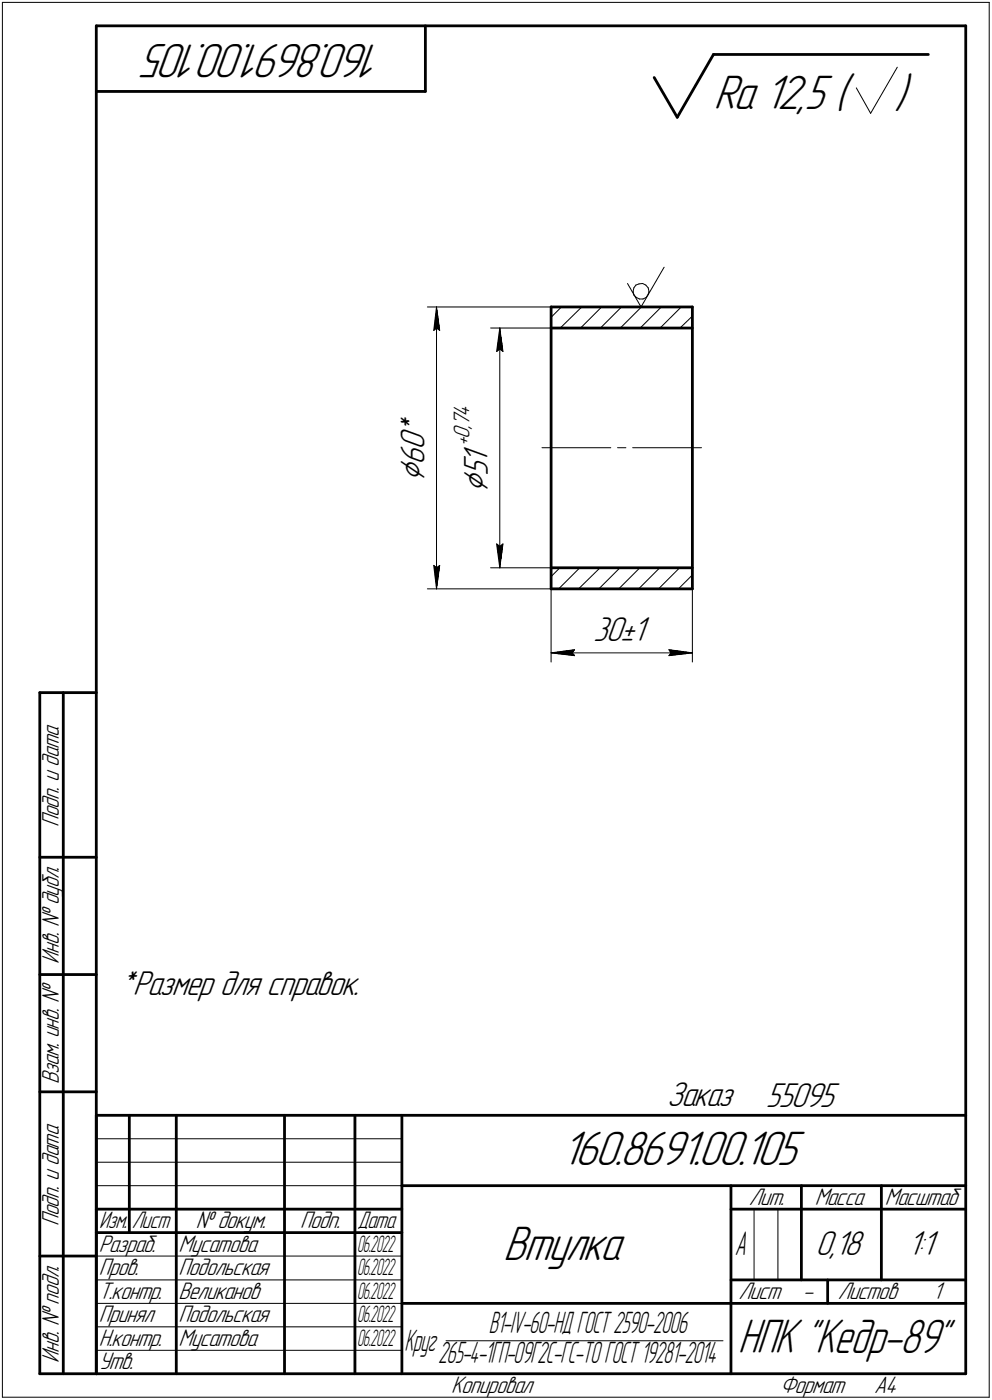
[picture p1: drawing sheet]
<svg xmlns="http://www.w3.org/2000/svg" width="211mm" height="298mm" viewBox="0 0 211 298" stroke-linecap="round" stroke-linejoin="round" font-family="sans-serif">
<g fill="none" stroke="#000" stroke-width=".59">
<path d="M20.5 5.5v287zM20.5 5.5h185zM20.5 19.5h70zM90.5 5.5v14zM139.2 16.5l4.9 8.5zM151.8 11.6l-7.7 13.4zM151.8 11.6h45.7zM205.5 5.5v287zM117.3 65.4v60zM117.3 65.4h30zM117.3 69.8h30zM147.3 65.4v60z"/>
<path d="M117.3 125.4h30zM117.3 120.9h30zM8.5 147.5v145zM8.5 147.5h12zM13.5 147.5v145zM8.5 182.5h12zM8.5 207.5h12zM8.5 232.5h12zM20.5 237.5h185zM20.5 237.5v55zM27.5 237.5v25zM37.5 237.5v55z"/>
<path d="M60.5 237.5v55zM75.5 237.5v55zM85.5 237.5v55zM20.5 257.5h65zM85.5 252.5h120zM155.5 252.5v40zM155.5 257.5h15zM170.5 252.5v20zM170.5 257.5h35zM187.5 252.5v20zM8.5 267.5h12zM20.5 262.5h65z"/>
<path d="M85.5 277.5h70zM155.5 277.5h50zM155.5 272.5h50zM176.1 272.5v5zM8.5 292.5h12zM20.5 292.5h185z"/>
</g>
<g fill="none" stroke="#000" stroke-width=".21">
<path d="M.5 .5v297zM.5 .5h210zM182.2 18.7l3.1 5.4zM190.9 14.3l-5.6 9.8zM210.5 .5v297zM141.3 56.9l-4.9 8.5zM90.9 65.4h26.4zM92.3 70.4l.6-.6zM92.9 65.4l.7 5zM92.9 69.8l.7 .6zM92.9 65.4l-.6 5zM92.9 65.4v60z"/>
<path d="M104.4 69.8h12.9zM105.7 74.8l.6-.5zM106.3 69.8l.7 5zM106.3 74.3l.7 .5zM106.3 69.8l-.6 5zM106.3 69.8v51.1zM117.3 67.6l2.2-2.2zM119.2 69.8l4.6-4.4zM123.5 69.8l4.5-4.4zM127.8 69.8l4.4-4.4zM132 69.8l4.5-4.4zM133.5 60.4l2.9 5z"/>
<path d="M134.7 62.1l.2 .7zM134.9 61.3l-.2 .8zM134.9 62.8l.5 .5zM135.3 60.7l.7-.2zM135.3 60.7l-.4 .6zM135.4 63.3l.7 .4zM136 60.5l.7-.1zM136.1 63.7h.7zM136.2 69.8l4.5-4.4zM136.7 60.4l.7 .3zM136.8 63.7l.7-.4zM137.4 60.7l.5 .6z"/>
<path d="M137.9 61.3l.2 .8zM137.9 62.7l-.4 .6zM138.1 62.1l-.2 .6zM144.7 69.8l2.6-2.5zM144.9 65.4l-4.4 4.4zM115.3 95.3h14.7zM131.4 95.3h1.8zM134.6 95.3h14.7zM105.7 115.8l.6 5.1zM105.7 115.8l.6 .5zM106.3 116.3l.7-.5zM107 115.8l-.7 5.1z"/>
<path d="M90.9 125.4h26.4zM92.3 120.4l.6 5zM92.3 120.4l.6 .5zM92.9 120.9l.7-.5zM93.6 120.4l-.7 5zM104.4 120.9h12.9zM117.3 122.8l1.8-1.9zM117.3 139l5-.7zM117.3 139l5 .6zM117.3 139h30zM117.3 125.4v15.6zM118.9 125.4l4.5-4.5z"/>
<path d="M121.8 139l.5 .6zM122.3 138.3l-.5 .7zM123.1 125.4l4.6-4.5zM127.4 125.4l4.5-4.5zM131.7 125.4l4.4-4.5zM135.9 125.4l4.5-4.5zM140.1 125.4l4.5-4.5zM142.3 139.6l5-.6zM142.3 138.3l.4 .7zM142.3 138.3l5 .7zM142.7 139l-.4 .6zM144.4 125.4l2.9-3z"/>
<path d="M147.3 120.9v20.1zM20.5 247.5h65zM20.5 252.5h65zM20.5 242.5h65zM160.4 257.5v15zM165.5 257.5v15zM20.5 267.5h65zM20.5 272.5h65zM20.5 277.5h65zM.5 297.5h210zM20.5 282.5h65zM20.5 287.5h65z"/>
<path d="M94.9 285.5h58.9z"/>
</g>
<g fill="#000" stroke="#000" stroke-width=".21">
<path d="M92.7 66.8h.2zM92.7 66.9h.2zM92.7 67h.2zM92.7 67.1h.2zM92.7 67.1h.2zM92.7 67.2h.2zM92.7 67.3h.2zM92.7 67.4h.2zM92.7 67.5h.2zM92.6 67.6h.3zM92.6 67.6h.3zM92.6 67.7h.3zM92.6 67.8h.3zM92.6 67.9h.3zM92.6 68h.3zM92.6 68.1h.3zM92.6 68.2h.3zM92.5 68.2h.4zM92.5 68.3h.4zM92.5 68.4h.4zM92.5 68.5h.4zM92.5 68.6h.4zM92.5 68.7h.4zM92.5 68.7h.4zM92.5 68.8h.4zM92.5 68.9h.4zM92.5 69h.4zM92.5 69.1h.4zM92.5 69.2h.4zM92.5 69.3h.4zM92.5 69.3h.4zM92.5 69.4h.4zM92.5 69.5h.4zM92.5 69.6h.4zM92.4 69.7h.5zM92.4 69.8h.5zM92.4 69.8h.5zM92.4 69.9h.4zM92.4 70h.3zM92.4 70.1h.2zM92.4 70.2h.1z"/>
<path d="M92.9 66h.1zM92.9 66.1h.1zM92.9 66.2h.1zM92.9 66.3h.1zM92.9 66.4h.1zM92.9 66.5h.1zM92.9 66.5h.1zM92.9 66.6h.2zM92.9 66.7h.2zM92.9 66.8h.2zM92.9 66.9h.2zM92.9 67h.2zM92.9 67.1h.2zM92.9 67.1h.2zM92.9 67.2h.2zM92.9 67.3h.3zM92.9 67.4h.3zM92.9 67.5h.3zM92.9 67.6h.3zM92.9 67.6h.3zM92.9 67.7h.3zM92.9 67.8h.3zM92.9 67.9h.4zM92.9 68h.4zM92.9 68.1h.4zM92.9 68.2h.4zM92.9 68.2h.4zM92.9 68.3h.4zM92.9 68.4h.4zM92.9 68.5h.5zM92.9 68.6h.5zM92.9 68.7h.5zM92.9 68.7h.5zM92.9 68.8h.5zM92.9 68.9h.5zM92.9 69h.5zM92.9 69.1h.5zM92.9 69.2h.6zM92.9 69.3h.6zM92.9 69.3h.6zM92.9 69.4h.6zM92.9 69.5h.6zM92.9 69.6h.6zM92.9 69.7h.6zM92.9 69.8h.7zM92.9 69.8h.7zM93 69.9h.6zM93.1 70h.5zM93.2 70.1h.4zM93.4 70.2h.2z"/>
<path d="M106.2 71.1h.1zM106.2 71.2h.1zM106.2 71.3h.1zM106.2 71.4h.1zM106.2 71.5h.1zM106.2 71.5h.1zM106.2 71.6h.1zM106.2 71.7h.1zM106.1 71.8h.2zM106.1 71.9h.2zM106.1 72h.2zM106.1 72.1h.2zM106.1 72.1h.2zM106.1 72.2h.2zM106.1 72.3h.2zM106 72.4h.3zM106 72.5h.3zM106 72.6h.3zM106 72.6h.3zM106 72.7h.3zM106 72.8h.3zM106 72.9h.3zM105.9 73h.4zM105.9 73.1h.4zM105.9 73.2h.4zM105.9 73.2h.4zM105.9 73.3h.4zM105.9 73.4h.4zM105.9 73.5h.4zM105.9 73.6h.4zM105.8 73.7h.5zM105.8 73.7h.5zM105.8 73.8h.5zM105.8 73.9h.5zM105.8 74h.5zM105.8 74.1h.5zM105.8 74.2h.5zM105.7 74.3h.6zM105.7 74.3h.6zM105.7 74.4h.6zM105.7 74.5h.5zM105.7 74.6h.3zM105.7 74.7h.2z"/>
<path d="M106.3 70.5h.2zM106.3 70.6h.2zM106.3 70.7h.2zM106.3 70.8h.2zM106.3 70.9h.2zM106.3 71h.2zM106.3 71h.2zM106.3 71.1h.3zM106.3 71.2h.3zM106.3 71.3h.3zM106.3 71.4h.3zM106.3 71.5h.3zM106.3 71.5h.3zM106.3 71.6h.3zM106.3 71.7h.3zM106.3 71.8h.4zM106.3 71.9h.4zM106.3 72h.4zM106.3 72.1h.4zM106.3 72.1h.4zM106.3 72.2h.4zM106.3 72.3h.4zM106.3 72.4h.5zM106.3 72.5h.5zM106.3 72.6h.5zM106.3 72.6h.5zM106.3 72.7h.5zM106.3 72.8h.5zM106.3 72.9h.5zM106.3 73h.5zM106.3 73.1h.5zM106.3 73.2h.5zM106.3 73.2h.5zM106.3 73.3h.5zM106.3 73.4h.5zM106.3 73.5h.5zM106.3 73.6h.5zM106.3 73.7h.6zM106.3 73.7h.6zM106.3 73.8h.6zM106.3 73.9h.6zM106.3 74h.6zM106.3 74.1h.6zM106.3 74.2h.6zM106.3 74.3h.7zM106.3 74.3h.7zM106.5 74.4h.5zM106.6 74.5h.4zM106.7 74.6h.3zM106.8 74.7h.2z"/>
<path d="M105.7 116h.2zM105.7 116.1h.3zM105.7 116.2h.5zM105.7 116.2h.6zM105.7 116.3h.6zM105.7 116.4h.6zM105.8 116.5h.5zM105.8 116.6h.5zM105.8 116.7h.5zM105.8 116.8h.5zM105.8 116.8h.5zM105.8 116.9h.5zM105.8 117h.5zM105.8 117.1h.5zM105.9 117.2h.4zM105.9 117.3h.4zM105.9 117.3h.4zM105.9 117.4h.4zM105.9 117.5h.4zM105.9 117.6h.4zM105.9 117.7h.4zM106 117.8h.3zM106 117.9h.3zM106 117.9h.3zM106 118h.3zM106 118.1h.3zM106 118.2h.3zM106 118.3h.3zM106 118.4h.3zM106.1 118.4h.2zM106.1 118.5h.2zM106.1 118.6h.2zM106.1 118.7h.2zM106.1 118.8h.2zM106.1 118.9h.2zM106.1 119h.2zM106.2 119h.1zM106.2 119.1h.1zM106.2 119.2h.1zM106.2 119.3h.1zM106.2 119.4h.1zM106.2 119.5h.1zM106.2 119.5h.1zM106.2 119.6h.1z"/>
<path d="M106.8 116h.2zM106.7 116.1h.3zM106.6 116.2h.4zM106.5 116.2h.5zM106.3 116.3h.7zM106.3 116.4h.7zM106.3 116.5h.6zM106.3 116.6h.6zM106.3 116.7h.6zM106.3 116.8h.6zM106.3 116.8h.6zM106.3 116.9h.6zM106.3 117h.6zM106.3 117.1h.5zM106.3 117.2h.5zM106.3 117.3h.5zM106.3 117.3h.5zM106.3 117.4h.5zM106.3 117.5h.5zM106.3 117.6h.5zM106.3 117.7h.5zM106.3 117.8h.5zM106.3 117.9h.5zM106.3 117.9h.5zM106.3 118h.5zM106.3 118.1h.5zM106.3 118.2h.5zM106.3 118.3h.5zM106.3 118.4h.4zM106.3 118.4h.4zM106.3 118.5h.4zM106.3 118.6h.4zM106.3 118.7h.4zM106.3 118.8h.4zM106.3 118.9h.4zM106.3 119h.4zM106.3 119h.3zM106.3 119.1h.3zM106.3 119.2h.3zM106.3 119.3h.3zM106.3 119.4h.3zM106.3 119.5h.3zM106.3 119.5h.3zM106.3 119.6h.2zM106.3 119.7h.2zM106.3 119.8h.2zM106.3 119.9h.2zM106.3 120h.2zM106.3 120.1h.2zM106.3 120.1h.2zM106.3 120.2h.2z"/>
<path d="M92.4 120.6h.1zM92.4 120.6h.2zM92.4 120.7h.3zM92.4 120.8h.4zM92.4 120.9h.5zM92.4 121h.5zM92.4 121.1h.5zM92.5 121.2h.4zM92.5 121.2h.4zM92.5 121.3h.4zM92.5 121.4h.4zM92.5 121.5h.4zM92.5 121.6h.4zM92.5 121.7h.4zM92.5 121.8h.4zM92.5 121.8h.4zM92.5 121.9h.4zM92.5 122h.4zM92.5 122.1h.4zM92.5 122.2h.4zM92.5 122.3h.4zM92.5 122.3h.4zM92.5 122.4h.4zM92.5 122.5h.4zM92.6 122.6h.3zM92.6 122.7h.3zM92.6 122.8h.3zM92.6 122.9h.3zM92.6 122.9h.3zM92.6 123h.3zM92.6 123.1h.3zM92.6 123.2h.3zM92.7 123.3h.2zM92.7 123.4h.2zM92.7 123.4h.2zM92.7 123.5h.2zM92.7 123.6h.2zM92.7 123.7h.2zM92.7 123.8h.2zM92.7 123.9h.2zM92.7 124h.2z"/>
<path d="M93.4 120.6h.2zM93.2 120.6h.4zM93.1 120.7h.5zM93 120.8h.6zM92.9 120.9h.7zM92.9 121h.7zM92.9 121.1h.6zM92.9 121.2h.6zM92.9 121.2h.6zM92.9 121.3h.6zM92.9 121.4h.6zM92.9 121.5h.6zM92.9 121.6h.6zM92.9 121.7h.5zM92.9 121.8h.5zM92.9 121.8h.5zM92.9 121.9h.5zM92.9 122h.5zM92.9 122.1h.5zM92.9 122.2h.5zM92.9 122.3h.5zM92.9 122.3h.4zM92.9 122.4h.4zM92.9 122.5h.4zM92.9 122.6h.4zM92.9 122.7h.4zM92.9 122.8h.4zM92.9 122.9h.4zM92.9 122.9h.3zM92.9 123h.3zM92.9 123.1h.3zM92.9 123.2h.3zM92.9 123.3h.3zM92.9 123.4h.3zM92.9 123.4h.3zM92.9 123.5h.2zM92.9 123.6h.2zM92.9 123.7h.2zM92.9 123.8h.2zM92.9 123.9h.2zM92.9 124h.2zM92.9 124h.2zM92.9 124.1h.2zM92.9 124.2h.1zM92.9 124.3h.1zM92.9 124.4h.1zM92.9 124.5h.1zM92.9 124.5h.1zM92.9 124.6h.1zM92.9 124.7h.1z"/>
<path d="M117.3 139h4.5zM118 139.1h3.8zM118.7 139.2h3.2zM119.5 139.3h2.5zM120.1 139.4h2zM120.9 139.4h1.3zM121.6 139.5h.7z"/>
<path d="M121.7 138.4h.6zM121.1 138.5h1.1zM120.4 138.6h1.7zM119.8 138.7h2.2zM119.2 138.8h2.8zM118.5 138.9h3.4zM117.9 138.9h3.9z"/>
<path d="M142.4 138.4h.6zM142.5 138.5h1.1zM142.5 138.6h1.8zM142.6 138.7h2.3zM142.7 138.8h2.8zM142.7 138.9h3.4zM142.7 138.9h4z"/>
<path d="M142.7 139h4.6zM142.7 139.1h3.9zM142.7 139.2h3.3zM142.6 139.3h2.6zM142.6 139.4h1.9zM142.5 139.4h1.3zM142.4 139.5h.7z"/>
</g>
<g font-size="10.9">
<text x="81.5" y="9.4" transform="rotate(-180 81.5 9.4)">160.8691.00.105</text>
<text x="151.8" y="23.2">Ra 12,5 (</text>
<text x="190.3" y="23.2">)</text>
<text x="119.5" y="248.1">160.8691.00.105</text>
<text x="107.1" y="268.4">Втулка</text>
</g>
<text font-size="10.8" x="157" y="288.1">НПК &quot;Кедр-89&quot;</text>
<g font-size="8.5">
<text x="90.3" y="102.5" transform="rotate(-90 90.3 102.5)">Ç60*</text>
<text x="103.8" y="105" transform="rotate(-90 103.8 105)">Ç51</text>
</g>
<g font-size="7.8">
<text x="126.2" y="136.5">30±1</text>
<text x="25.2" y="211.8">*Размер для справок.</text>
<text x="141.9" y="235.6">Заказ</text>
<text x="163" y="235.7">55095</text>
<text x="173.5" y="267.2">0,18</text>
<text x="193.1" y="267.2">1:1</text>
</g>
<text font-size="7.5" x="156.3" y="267.2">А</text>
<g font-size="6.8">
<text x="86.1" y="287.7">Круг</text>
<text x="104" y="283.9">В1-IV-60-НДГОСТ2590-2006</text>
<text x="93.2" y="290.2">265-4-1ГП-09Г2С-ГС-ТОГОСТ19281-2014</text>
</g>
<g font-size="5.4">
<text x="12.6" y="176.1" transform="rotate(-90 12.6 176.1)">Подп. и дата</text>
<text x="12.6" y="205.2" transform="rotate(-90 12.6 205.2)">Инв. № дубл.</text>
<text x="12.6" y="230.9" transform="rotate(-90 12.6 230.9)">Взам. инв. №</text>
<text x="159.3" y="256.6">Лит.</text>
<text x="173.4" y="256.6">Масса</text>
<text x="188.3" y="256.6">Масштаб</text>
<text x="12.6" y="261.1" transform="rotate(-90 12.6 261.1)">Подп. и дата</text>
<text x="41.6" y="261.6">№ докум.</text>
<text x="63.9" y="261.6">Подп.</text>
<text x="21" y="266.6">Разраб.</text>
<text x="38" y="266.6">Мусатова</text>
<text x="21" y="271.6">Пров.</text>
<text x="38" y="271.6">Подольская</text>
<text x="21" y="281.6">Принял</text>
<text x="21" y="276.6">Т.контр.</text>
<text x="38" y="276.6">Великанов</text>
<text x="38" y="281.6">Подольская</text>
<text x="157.1" y="276.6">Лист</text>
<text x="170.8" y="276.6">-</text>
<text x="178.3" y="276.6">Листов</text>
<text x="198.5" y="276.6">1</text>
<text x="21" y="286.6">Н.контр.</text>
<text x="38" y="286.6">Мусатова</text>
<text x="12.6" y="290.2" transform="rotate(-90 12.6 290.2)">Инв. № подл.</text>
<text x="21" y="291.6">Утв.</text>
<text x="96" y="296.6">Копировал</text>
<text x="166" y="296.6">Формат</text>
<text x="186" y="296.6">A4</text>
</g>
<g font-size="5.3">
<text x="21.1" y="261.6">Изм.</text>
<text x="28.1" y="261.6">Лист</text>
<text x="76.1" y="261.6">Дата</text>
</g>
<g font-size="5.2">
<text x="76" y="266.6">06.2022</text>
<text x="76" y="271.6">06.2022</text>
<text x="76" y="276.6">06.2022</text>
<text x="76" y="281.6">06.2022</text>
<text x="76" y="286.6">06.2022</text>
</g>
<text font-size="5.1" x="99.9" y="95" transform="rotate(-90 99.9 95)">+0,74</text>
</svg>
